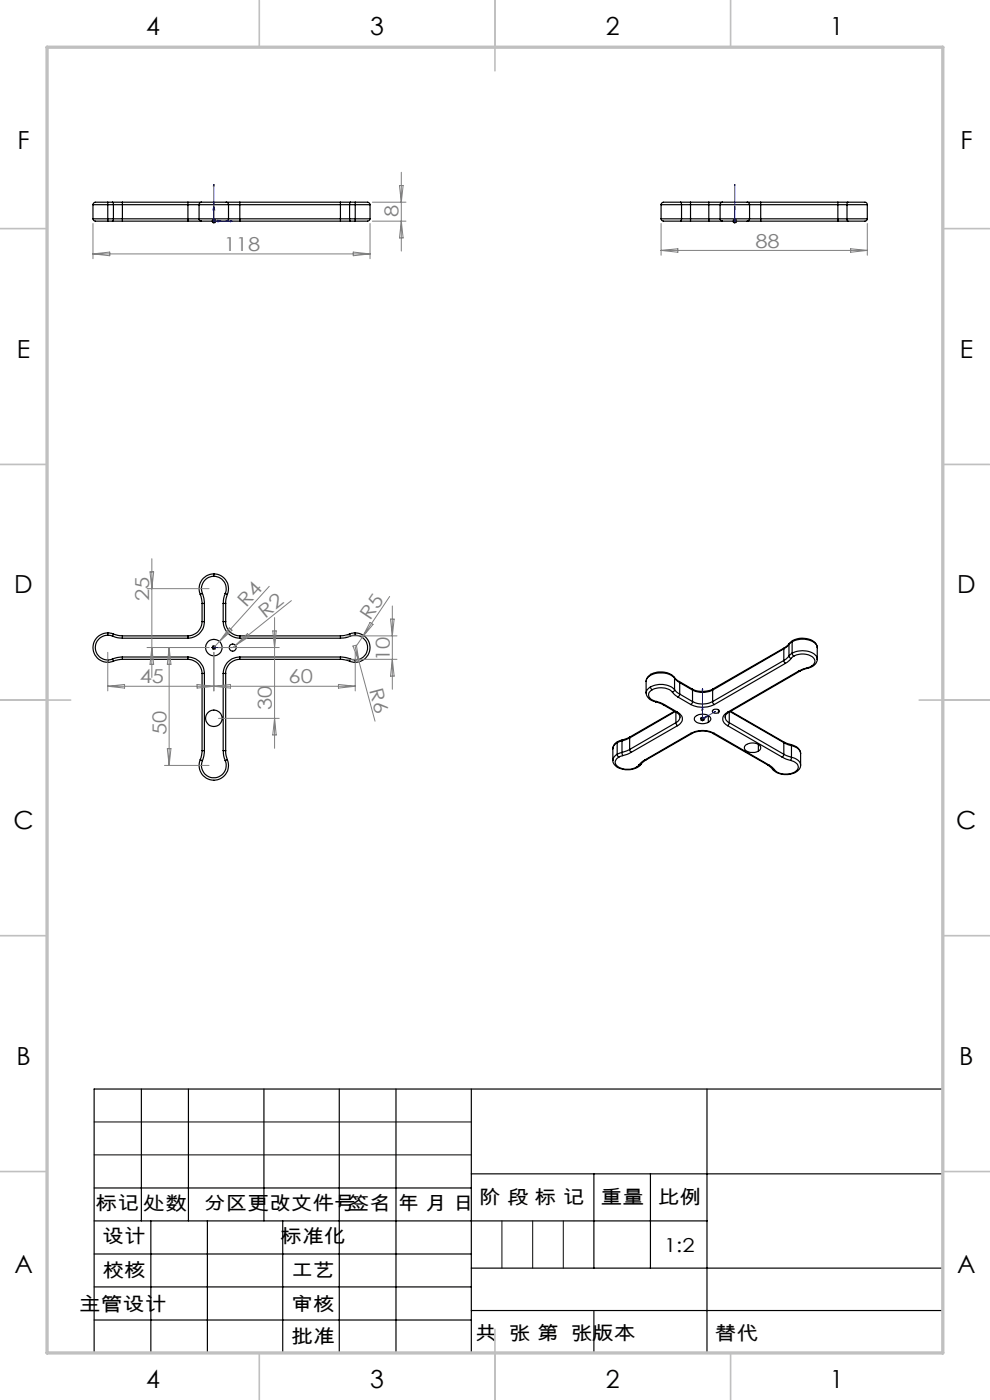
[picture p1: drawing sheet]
<svg xmlns="http://www.w3.org/2000/svg" width="210mm" height="297mm" viewBox="0 0 210 297" stroke-linecap="round" stroke-linejoin="round" font-family="sans-serif">
<g fill="none" stroke="#000" stroke-width=".25">
<path d="M19.7 46.4l.2 .4 .3 .1h2.7M19.7 43.4h3.2M19.7 46.4h3.2M19.7 43.4v3M22.9 42.9h-2.7l-.3 .2-.2 .3M22.9 43.4h1.2M22.9 42.9v.5M22.9 42.9h.9M22.9 46.4h1.2M22.9 46.4v.5M22.9 46.9h.9M22.9 43.4v3"/>
<path d="M23.8 42.9l.3 .5M23.8 42.9h2.2M23.8 46.9h2.2M24.1 46.4l-.3 .5M24.1 43.4h1.9M24.1 46.4h1.9M24.1 43.4v3M26 42.9v.5M26 46.4v.5M26 43.4v3M26 46.4h13.9M26 46.9h13.9"/>
<path d="M26 43.4h13.9M26 42.9h13.9M39.9 42.9v.5M39.9 42.9h2.8M39.9 46.4v.5M39.9 46.9h2.8M39.9 43.4h2.3M39.9 46.4h2.3M39.9 43.4v3M42.2 46.4l.2 .4 .3 .1M42.2 46.4h3.2M42.2 43.4h3.2"/>
<path d="M42.2 43.4v3M42.7 42.9l-.4 .2-.1 .3M42.7 46.9h2.7M42.7 42.9h2.7M45.4 46.4v.5M45.4 46.9h2.6M45.4 42.9v.5M45.4 42.9h2.6M45.4 43.4h3.1M45.4 46.4h3.1M48 42.9l.4 .2 .1 .3M48 46.9h2.9"/>
<path d="M48 42.9h2.9M48.5 46.4l-.2 .4-.3 .1M48.5 43.4h2.4M48.5 46.4h2.4M48.5 43.4v3M50.9 46.4v.5M50.9 42.9v.5M50.9 43.4v3M50.9 46.4h21.3M50.9 46.9h21.3M50.9 43.4h21.3M50.9 42.9h21.3"/>
<path d="M72.2 46.4h2M72.2 46.4v.5M72.2 46.9h2.1M72.2 43.4h2M72.2 42.9v.5M72.2 42.9h2.1M72.2 43.4v3M74.2 46.4h1.2M74.2 43.4h1.2M74.2 46.4l.1 .5M74.2 43.4v3M74.3 46.9h1.1"/>
<path d="M74.3 42.9l-.1 .5M74.3 42.9h1.1M75.4 42.9h2.8l.3 .5M75.4 42.9v.5M75.4 46.4v.5M75.4 43.4h3.1M75.4 46.4h3.1M75.4 43.4v3M78.5 46.4l-.2 .4-.3 .1h-2.6M78.5 43.4v3M140.2 46.4h4.4M140.2 46.4l.2 .4 .3 .1h3.7"/>
<path d="M140.2 43.4h4.4M140.2 43.4v3M144.4 42.9l.2 .5M144.4 42.9h-.7a7.4 7.4 0 0 0-3.3 .2l-.2 .3M144.4 42.9h2.1M144.4 46.9h2.1M144.6 46.4l-.2 .5M144.6 43.4h1.9M144.6 46.4h1.9M144.6 43.4v3M146.5 42.9v.5M146.5 46.4v.5"/>
<path d="M146.5 46.4h3.9M146.5 46.9h3.9M146.5 43.4h3.9M146.5 42.9h3.9M146.5 43.4v3M150.4 42.9v.5M150.4 42.9h2.8M150.4 46.4v.5M150.4 46.9h2.8M150.4 43.4h2.4M150.4 46.4h2.4M150.4 43.4v3"/>
<path d="M152.8 46.4h6.2M152.8 43.4h6.2M152.8 46.4l.1 .4 .3 .1M152.8 43.4v3M153.2 42.9l-.4 .2v.3M153.2 42.9h5.3M153.2 46.9h5.3M158.5 42.9l.4 .2 .1 .3M158.5 46.9h2.9M158.5 42.9h2.9M159 46.4l-.1 .4-.4 .1M159 46.4h2.4"/>
<path d="M159 43.4h2.4M159 43.4v3M161.4 46.4v.5M161.4 42.9v.5M161.4 46.4h16.3M161.4 46.9h16.3M161.4 43.4h16.3M161.4 42.9h16.3M161.4 43.4v3M177.7 46.4h2M177.7 46.4v.5M177.7 46.9h2.1"/>
<path d="M177.7 43.4h2M177.7 42.9v.5M177.7 42.9h2.1M177.7 43.4v3M179.7 46.4h4.3M179.7 43.4h4.3M179.7 46.4l.1 .5M179.7 43.4v3M179.8 42.9h3.7l.4 .2 .1 .3M179.8 42.9l-.1 .5M184 46.4l-.2 .4-.3 .1h-3.7M184 43.4v3"/>
<path d="M22.9 134.8a2.63 2.63 0 0 0-2.7 2.6 2.63 2.63 0 0 0 2.7 2.6M22.9 134.8l.9 .2M22.9 134.3a3.1 3.1 0 0 0-3.2 3.1 3.1 3.1 0 0 0 3.2 3.1M22.9 134.3v.5M22.9 134.3l1.2 .2M23.8 139.8l-.9 .2M23.8 135l2.2 .4M23.8 139.8l.3 .5M24.1 134.5l-.3 .5M24.1 134.5l1.9 .4M26 139.4l-2.2 .4M26 139.4v.5"/>
<path d="M26 139.9l-1.9 .4M26 134.9v.5M26 139.4h13.9M26 135.4h13.9M26 139.9h13.9M26 134.9h13.9M39.9 139.4a3.5 3.5 0 0 1 3.5 3.5M39.9 139.9a3 3 0 0 1 3 3M39.9 139.4v.5M39.9 134.9v.5M42.5 126.1l.4 1.9M42.9 131.9a3 3 0 0 1-3 3"/>
<path d="M42.9 131.9h.5M42.9 128h.5M42.9 128v3.9M42.9 125.9l.4 1 .1 1.1M42.9 125.9l-.4 .2M43.4 131.9a3.5 3.5 0 0 1-3.5 3.5M43.4 128v3.9M45.4 122.3a2.63 2.63 0 0 0-2.5 3.6M45.4 122.3a2.59 2.59 0 0 1 2.4 3.6M45.4 121.7a3.1 3.1 0 0 0-2.9 4.4M45.4 121.7v.6M45.4 121.7a3.1 3.1 0 0 1 2.8 4.4"/>
<path d="M47.3 131.9a3.5 3.5 0 0 0 3.6 3.5M47.3 131.9h.6M47.3 128h.6M47.3 128v3.9M47.8 125.9l-.4 1-.1 1.1M47.8 125.9l.4 .2M47.9 131.9a2.95 2.95 0 0 0 3 3M47.9 128v3.9M48.2 126.1l-.3 .9v1M50.9 139.4a3.5 3.5 0 0 0-3.6 3.5M50.9 139.9a2.95 2.95 0 0 0-3 3M50.9 139.4v.5"/>
<path d="M50.9 134.9v.5M50.9 139.4h21.3M50.9 135.4h21.3M50.9 139.9h21.3M50.9 134.9h21.3M72.2 139.4l1.1 .1 1 .3M72.2 139.9l2 .4M72.2 139.4v.5M72.2 134.9v.5M74.2 134.5l-2 .4M74.2 134.5l.1 .5M74.3 135l-1 .3-1.1 .1"/>
<path d="M74.3 139.8l1.1 .2M74.3 139.8l-.1 .5M75.4 134.8l-1.1 .2M75.4 134.8a2.63 2.63 0 0 1 2.6 2.6 2.63 2.63 0 0 1-2.6 2.6M75.4 134.3v.5M75.4 134.3a3.1 3.1 0 0 1 3.1 3.1 3.1 3.1 0 0 1-3.1 3.1M75.4 134.3l-1.2 .2M166.3 137.7v2.4M166.3 137.7l-15.1 8.7M166.4 137.4l-.1 .3M166.4 137.4l-15.2 8.8M167.4 139.2v.2l.4 .3"/>
<path d="M167.4 139.2l-1.1 .9M167.4 136.7l-1.1 1M167.4 136.7v2.5M167.4 136.6l-1 .8M167.4 136.6v.1M167.8 139.7l-1.2 1M168 138.6a4.6 4.6 0 0 1 5.1 .6 1.48 1.48 0 0 1-.8 2.2M168 138.6l.4 .6M168 138.6l-.6 .6M168 136.1l-.6 .6M168 136.1a4.4 4.4 0 0 1 5.1 .6l.3 .7M168 136.1v2.5"/>
<path d="M168.1 135.9a4.2 4.2 0 0 1 5.1 .8l.2 .7M168.1 135.9l-.7 .7M168.1 135.9l-.1 .2M168.4 139.2l-.6 .5M168.4 139.2a3.6 3.6 0 0 1 4.3 .5 1.14 1.14 0 0 1-.6 1.7M173.4 137.4v2.5M22.9 140v.5M24.1 140.3l-1.2 .2M42.9 159.2l-.4 2M42.9 159.2h.5M42.9 142.9h.5M42.9 142.9v16.3"/>
<path d="M43.4 159.2l-.1 1.1-.4 1.1M43.4 142.9v16.3M47.3 159.2l.1 1.1 .4 1.1M47.3 159.2h.6M47.3 142.9h.6M47.3 142.9v16.3M47.9 159.2v1l.3 1M47.9 142.9v16.3M74.2 140.3l1.2 .2M75.4 140v.5M130 158.9v2.4a2.52 2.52 0 0 0 2.7 2 4.7 4.7 0 0 0 2.5-.5M130.9 157.5l-.7 .6-.2 .8"/>
<path d="M130.9 157.5v2.5M131 157.3a1.71 1.71 0 0 0-1 1.6M131 157.3l-.1 .2M131.9 159.6l.2 .7M131.9 159.6l-1 .4M131.9 157.2l-1 .3M131.9 157.2v2.4M132 156.9l-1 .4M132 156.9l-.1 .3M133.6 159l.3 .6M133.6 159l-1.7 .6M133.6 156.6l-1.7 .6"/>
<path d="M133.6 156.6v2.4M133.7 156.3l-1.7 .6M133.7 156.3l-.1 .3M133.9 159.6l-1.8 .7M137.1 147a2.29 2.29 0 0 0 2 1.9M137.1 144.6v2.4M138 145.7a4.4 4.4 0 0 1 5.1 .6M138 145.7l.3 .6M138 143.3a4.6 4.6 0 0 1 5.1 .6M138 143.3l-.7 .6-.2 .7M138 145.7l-.7 .6-.2 .7M138.1 143a4.2 4.2 0 0 1 4.9 .7"/>
<path d="M138.1 143a1.91 1.91 0 0 0-1 1.6M138.1 143l-.1 .3M138.3 146.3a1.18 1.18 0 0 0-.7 1.3 1.18 1.18 0 0 0 1 1l.6 .2M138.3 146.3a3.9 3.9 0 0 1 4.3 .5M139.1 148.9l1.6 .6M139.2 148.8l1.8 .7M139.2 148.8l-.1 .1M140.7 149.5l2.8 1.6M141 149.5h-.3M141 149.5l2.7 1.6M142.6 146.8l1.2 1.1M143 143.7l1.1 .9"/>
<path d="M143 143.7l.1 .2M143.1 146.3l-.1 .3-.4 .2M143.1 146.3l1.1 .9M143.1 143.9l1.1 .9M143.1 150.9l-9.4 5.4M143.1 143.9v2.4M143.2 151l-9.6 5.6M143.4 153.3l.3 .6M143.4 153.3l-9.8 5.7M143.4 151.1v2.2M143.5 151.1l.1 .1a1.11 1.11 0 0 1 .7 1.1 1.11 1.11 0 0 1-.9 1M143.7 151.1a1.51 1.51 0 0 1 1 1.4 1.51 1.51 0 0 1-1 1.4"/>
<path d="M143.7 151.1h-.2M143.7 153.9l-9.8 5.7M143.8 147.9l2.7 1.6M144.1 144.6l.1 .2M144.1 144.6l2.7 1.6M144.2 147.2l-.4 .7M144.2 144.8v2.4M144.2 147.2l2.7 1.6M144.2 144.8l2.7 1.6M146.5 155.6a5.4 5.4 0 0 1 5 0M146.5 149.5a5.7 5.7 0 0 0 5 0M146.5 155.6h.3"/>
<path d="M146.5 155.6l-9.8 5.7M146.8 146.2a4.9 4.9 0 0 0 4.4 0M146.8 155.6a4.9 4.9 0 0 1 4.4 0M146.8 146.2l.1 .2M146.8 155.6l-9.8 5.7M146.9 148.8v.3l-.4 .4M146.9 148.8a4.6 4.6 0 0 0 4.3 0M146.9 146.4a4.9 4.9 0 0 0 4.3 0M146.9 146.4v2.4M147.4 152.1a2.37 2.37 0 0 1 3.3 .2 1.07 1.07 0 0 1-1.2 1.2 1.86 1.86 0 0 1-2.2-.9zM150.2 151.8v1.4M151.2 148.8v.4l.3 .3"/>
<path d="M151.2 146.4v2.4M151.2 150.7a.82 .82 0 0 1 1.4 .3 .81 .81 0 0 1-.8 .3 .81 .81 0 0 1-.7-.5zM151.2 146.2v.2M151.2 155.6l11.6 6.7M151.5 155.6h-.3M151.5 155.6l11.6 6.7M152.4 150.6v.6M154.3 151.1a1.51 1.51 0 0 0-1 1.4 1.51 1.51 0 0 0 1 1.4M154.3 151.1h.3M154.3 153.9l11.6 6.7M154.6 151.1a1.13 1.13 0 0 0-.8 1.2 1.13 1.13 0 0 0 .9 1M154.7 153.3l-.4 .6"/>
<path d="M154.7 153.3l11.6 6.7M154.7 151.1v2.2M154.8 151l11.5 6.5M155 150.9l11.2 6.4M158.2 158a2.43 2.43 0 0 1 3.1 .4 1.21 1.21 0 0 1-1.5 1.2 1.48 1.48 0 0 1-1.9-1.1zM160.9 157.9v1.4M166.2 157.3l1.6 .7M166.2 157.3l.1 .2M166.3 140.1l.3 .6M166.3 157.5l1.6 .7M166.3 157.5v2.5M166.3 140.1l-15.1 8.7"/>
<path d="M166.6 140.7l-15.1 8.8M167.8 158a2.22 2.22 0 0 1 2 1.9M167.8 158l.1 .2M167.9 158.2a2.13 2.13 0 0 1 1.9 1.7M167.9 158.2v2.5M169.4 142.3l.3 .1M169.4 142.3l-15.1 8.8M169.7 142.4l-15.1 8.7M169.8 159.9v2.4M171.2 141.7l-1.8 .6M171.2 141.7h.1M171.3 141.7l-1.6 .7"/>
<path d="M172.1 141.4l-.9 .3M172.1 141.4h.2M172.3 141.4l-1 .3M42.5 161.2a3.1 3.1 0 0 0 2.8 4.3 3.1 3.1 0 0 0 2.9-4.3M42.5 161.2l.4 .2M42.9 161.4a2.62 2.62 0 0 0 2.4 3.6 2.62 2.62 0 0 0 2.5-3.6M48.2 161.2l-.4 .2M130.9 160l.4 .6M130.9 160l-.7 .6-.2 .7M131.3 160.6a1.19 1.19 0 0 0-.8 1.3 1.19 1.19 0 0 0 1.1 1 4.3 4.3 0 0 0 3.4-.1M132.1 160.3l-.8 .3M135 162.8h.2"/>
<path d="M135.5 162.3l-.5 .5M136 162.2l-.8 .6M136 162.2l-.5 .1M136.7 161.3l-1.2 1M136.7 161.3h.3M137 161.3l-1 .9M162.8 162.3l1.1 .9M162.8 162.3h.3M163.1 162.3l1.2 1M163.9 163.2l.4 .1M165.9 160.6l1.8 .7M166.3 160l-.4 .6"/>
<path d="M166.3 160l1.6 .7M167.7 161.3a1.44 1.44 0 0 1 1.5 2 3.6 3.6 0 0 1-4.9 0M167.9 160.7l-.2 .6M167.9 160.7a2.15 2.15 0 0 1 1.9 1.6M169.8 162.3a2.31 2.31 0 0 1-2.3 1.9 4 4 0 0 1-3.6-1M30 231v28M40 231v28M56 231v28M72 231v56M84 231v56M100 231v56M150 231v56"/>
<path d="M200 231h-180v56M20 252h80M20 259h130M32 259v28M44 259v28M60 259v28M100 249h100M126 249v20M138 249v20M20 266h80M20 273h80M100 269h100"/>
<path d="M100 278h100M20 280h80"/>
<circle cx="45.4" cy="137.4" r="1.75"/>
<circle cx="49.4" cy="137.4" r=".74"/>
<circle cx="45.4" cy="152.4" r="1.75"/>
</g>
<g fill="none" stroke="#00f" stroke-width=".21">
<path d="M45.4 39v.4h-.1zM45.4 39v7.9h3.9M155.9 39v.4v-.4M155.9 39v7.9M45.4 43.8l.1 .8h-.3zM46.1 46.7l.8 .2-.8 .2zM48.9 46.8l.4 .1-.4 .1zM155.9 46.7v.4zM155.9 43.8v.8v-.8M155.9 46.8v.2zM155.9 46.9h.1M45.2 137.4h.3z"/>
<path d="M45.3 137.4h.1zM45.4 137.4h.1M45.4 137.4h3.9M46.9 137.4h-.8h.8M49.3 137.4h-.4h.4M149 146.1l.1 .3-.2 .1zM149 150l.2 .5-.3 .2zM149 146.1v6.4M149.6 152l.5-.1-.5 .5zM150.1 151.9l-1.1 .6M151.5 151l.3-.1-.3 .3zM151.8 150.9l-2.8 1.6"/>
</g>
<g fill="none" stroke="#000" stroke-width=".21">
<path d="M44.8 46.9h1.1M45 46.6l.7 .7M45.4 46.4v1M45.7 46.6l-.7 .7M155.4 46.9h1M155.5 46.6l.7 .7M155.9 46.4v1M156.2 46.6l-.7 .7M44.8 137.4h1.1M45 137l.7 .7M45.4 136.9v1M45.7 137l-.7 .7"/>
<path d="M148.5 152.5h1M148.7 152.1l.7 .8M149 152v1M149.4 152.1l-.7 .8M20 238h80M20 245h80"/>
</g>
<path d="M106.5 259v10M113 259v10M119.5 259v10" fill="none" stroke="#0a0605" stroke-width=".21"/>
<path d="M126 278v9" fill="none" stroke="#0a0605" stroke-width=".25"/>
<g fill="none" stroke="#c0c0c0" stroke-width=".35">
<path d="M55 0v10M105 0v15M155 0v10M0 48.5h10M200 48.5h10M0 98.5h10M200 98.5h10M0 148.5h15M195 148.5h15M0 198.5h10M200 198.5h10M0 248.5h10"/>
<path d="M200 248.5h10M55 287v10M105 282v15M155 287v10"/>
</g>
<path d="M10 10h190v277h-190z" fill="none" stroke="#c0c0c0" stroke-width=".7"/>
<g fill="none" stroke="#808080" stroke-width=".21">
<path d="M84.7 39.4h.8l-.4 3.5zM85.1 36.5v16.8M19.7 47.4v7.5M19.7 53.9h58.8M19.7 53.9l3.6-.4v.8zM74.9 53.5l3.6 .4-3.6 .4zM78.5 47.4v7.5M79 46.9h7.1M79 42.9h7.1M85.1 46.9l.4 3.6h-.8zM140.2 47.4v6.7M140.2 53.1h43.8"/>
<path d="M140.2 53.1l3.6-.3v.7zM180.4 52.8l3.6 .3-3.6 .4zM184 47.4v6.7M32.2 118.5v25.2M22.9 138.4v8.2M31.2 137.4h13.1M31.2 124.9h13.1M31.8 121.3h.8l-.4 3.6zM32.2 137.4l.4 3.5h-.8zM35.9 137.4l.4 3.5h-.8zM35.9 137.4v25M45.4 138.4v8.2"/>
<path d="M46.4 137.4h12.8M46.5 136.1l-1.1 1.3M48.6 133.2l.6 .5-2.7 2.4zM50 136.9l-.6 .5M50 136.9l2.5-2.5 .5 .6zM57.1 124.4l-10.6 11.7M57.9 133.8h.7l-.4 3.6zM58.2 131v27.7M61.8 127.4l-11.8 9.5M73.2 139.9h11M73.2 134.9h11M74.9 137.1l.7-.2 .6 3.5z"/>
<path d="M75.4 138.4v8.2M76.8 135.2l-1.4 2.2 4.2 15.6M78.5 132l.6 .5-2.3 2.7zM82.7 126.5l-5.9 8.7M82.8 131.3h.8l-.4 3.6zM83.2 128.5v17.7M83.2 139.9l.4 3.5h-.8zM22.9 145.6h52.5M22.9 145.6l3.5-.4v.8zM35.5 158.8h.8l-.4 3.6zM41.8 145.2l7.1 .8v-.8l-7.1 .8zM46.4 152.4h12.8"/>
<path d="M58.2 152.4l.4 3.5h-.7zM71.8 145.2l3.6 .4-3.6 .4zM34.9 162.4h9.4"/>
</g>
<g fill="#00f">
<path d="M48.9 46.8l.4 .1-.4 .1zM45.4 39v.4h-.1z"/>
<path d="M155.9 46.7v.4zM155.9 43.8v.8zM48.9 137.4h.4zM45.3 137.4h.1z"/>
<path d="M46.1 46.7l.8 .2-.8 .2zM45.4 43.8l.1 .8h-.3zM155.9 46.8v.2zM155.9 39v.4z"/>
<path d="M46.1 137.4h.8zM45.2 137.4h.3zM151.5 151l.3-.1-.3 .3zM149 146.1l.1 .3-.2 .1zM149.6 152l.5-.1-.5 .5zM149 150l.2 .5-.3 .2z"/>
</g>
<g font-size="5.3">
<text x="31" y="7.4">4</text>
<text x="78.5" y="7.4">3</text>
<text x="128.5" y="7.4">2</text>
<text x="176" y="7.4">1</text>
<text x="3.7" y="31.7">F</text>
<text x="203.7" y="31.7">F</text>
<text x="3.6" y="75.9">E</text>
<text x="203.6" y="75.9">E</text>
<text x="3" y="125.9">D</text>
<text x="203" y="125.9">D</text>
<text x="2.9" y="175.9">C</text>
<text x="202.9" y="175.9">C</text>
<text x="3.5" y="225.9">B</text>
<text x="203.5" y="225.9">B</text>
<text x="3" y="270.2">A</text>
<text x="203" y="270.2">A</text>
<text x="31" y="294.4">4</text>
<text x="78.5" y="294.4">3</text>
<text x="128.5" y="294.4">2</text>
<text x="176" y="294.4">1</text>
</g>
<g font-size="4.1" fill="#808080">
<text x="84.6" y="46.1" transform="rotate(-90 84.6 46.1)">8</text>
<text x="47.5" y="53.3">118</text>
<text x="160.2" y="52.5">88</text>
<text x="31.6" y="127.5" transform="rotate(-90 31.6 127.5)">25</text>
<text x="52.3" y="129" transform="rotate(-48 52.3 129)">R4</text>
<text x="56.3" y="131.2" transform="rotate(-39 56.3 131.2)">R2</text>
<text x="78.5" y="131.8" transform="rotate(-56 78.5 131.8)">R5</text>
<text x="82.7" y="140.2" transform="rotate(-90 82.7 140.2)">10</text>
<text x="29.6" y="145">45</text>
<text x="61.2" y="145">60</text>
<text x="78.3" y="146.4" transform="rotate(75 78.3 146.4)">R6</text>
<text x="35.3" y="155.9" transform="rotate(-90 35.3 155.9)">50</text>
<text x="57.7" y="150.7" transform="rotate(-90 57.7 150.7)">30</text>
</g>
<g font-size="4.1">
<text x="20.3" y="256.7">标记</text>
<text x="30.5" y="256.7">处数</text>
<text x="43.3" y="256.7">分区更改文件号签名</text>
<text x="84.4" y="256.7">年 月 日</text>
<text x="101.7" y="255.4">阶 段 标 记</text>
<text x="127.4" y="255.4">重量</text>
<text x="139.5" y="255.4">比例</text>
<text x="21.7" y="263.7">设计</text>
<text x="59.5" y="263.7">标准化</text>
<text x="140.9" y="265.6">1:2</text>
<text x="21.7" y="270.9">校核</text>
<text x="61.8" y="270.8">工艺</text>
<text x="16.7" y="278.1">主管设计</text>
<text x="61.8" y="278.1">审核</text>
<text x="61.8" y="285">批准</text>
<text x="100.8" y="284.2">共 张 第 张版本</text>
</g>
<text font-size="4.1" fill="#0a0605" x="151.6" y="284.3">替代</text>
</svg>
